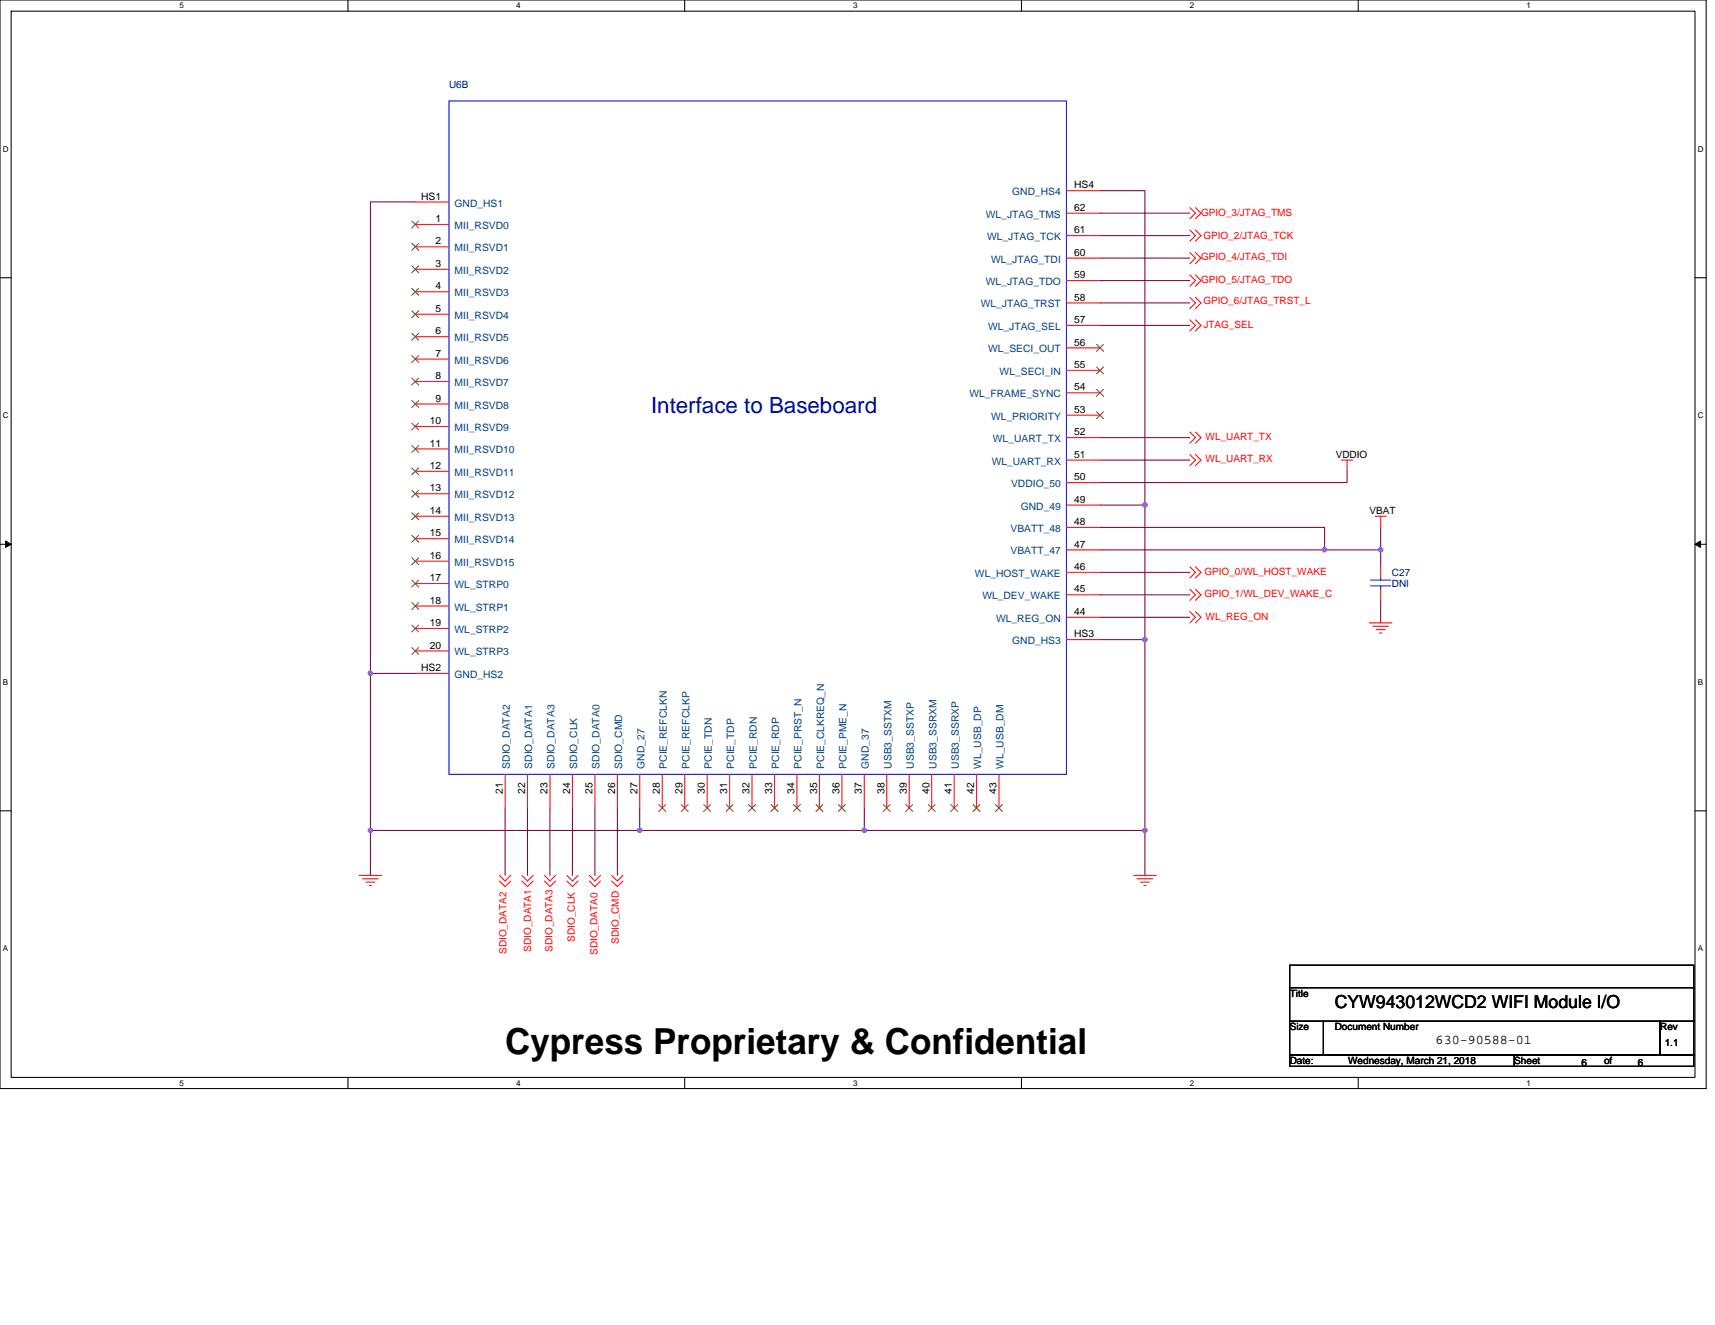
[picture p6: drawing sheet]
<svg xmlns="http://www.w3.org/2000/svg" width="279mm" height="216mm" viewBox="0 0 279 216" stroke-linecap="round" stroke-linejoin="round" font-family="sans-serif">
<path d="M0 0h278v177.4h-278zM1.8 1.8h274.3v173.8h-274.3z" fill="none" stroke="#000" stroke-width=".17"/>
<g fill="#fff">
<path d="M29.3 .2h.7v1.5h-.7z"/>
<path d="M29.3 175.7h.7v1.5h-.7z"/>
</g>
<path d="M56.7 0v1.8M56.7 175.6v1.8" fill="none" stroke="#000" stroke-width=".17"/>
<g fill="#fff">
<path d="M84.1 .2h.7v1.5h-.7z"/>
<path d="M84.1 175.7h.7v1.5h-.7z"/>
</g>
<path d="M111.5 0v1.8M111.5 175.6v1.8" fill="none" stroke="#000" stroke-width=".17"/>
<g fill="#fff">
<path d="M139 .2h.7v1.5h-.7z"/>
<path d="M139 175.7h.7v1.5h-.7z"/>
</g>
<path d="M166.4 0v1.8M166.4 175.6v1.8" fill="none" stroke="#000" stroke-width=".17"/>
<g fill="#fff">
<path d="M193.8 .2h.8v1.5h-.8z"/>
<path d="M193.8 175.7h.8v1.5h-.8z"/>
</g>
<path d="M221.3 0v1.8M221.3 175.6v1.8" fill="none" stroke="#000" stroke-width=".17"/>
<g fill="#fff">
<path d="M248.7 .2h.7v1.5h-.7z"/>
<path d="M248.7 175.7h.7v1.5h-.7z"/>
<path d="M.5 23.5h.9v1.5h-.9z"/>
<path d="M276.6 23.5h1v1.5h-1z"/>
<path d="M.5 67h.9v1.4h-.9z"/>
<path d="M276.6 67h1v1.4h-1z"/>
</g>
<path d="M0 45.3h1.8M276.1 45.3h1.9" fill="none" stroke="#000" stroke-width=".17"/>
<g fill="#fff">
<path d="M.5 110.4h.8v1.5h-.8z"/>
<path d="M276.6 110.4h.9v1.5h-.9z"/>
</g>
<path d="M0 88.7h1.8M276.1 88.7h1.9" fill="none" stroke="#000" stroke-width=".17"/>
<path d="M.9 88.2l.9 .5-.9 .5zM276.1 88.7l1-.5v1z" fill="#000" stroke="#000" stroke-width=".16"/>
<g fill="#fff">
<path d="M.5 153.8h.8v1.5h-.8z"/>
<path d="M276.6 153.8h.9v1.5h-.9z"/>
</g>
<path d="M0 132.1h1.8M276.1 132.1h1.9M210.1 157.3h65.8v3.6h-65.8zM210.1 160.9h65.8v5.5h-65.8zM210.1 166.4h5.5v5.5h-5.5zM210.1 171.9h36.6v1.8h-36.6zM215.6 166.4h54.9v5.5h-54.9zM246.7 171.9h29.2v1.8h-29.2zM270.5 166.4h5.4v5.5h-5.4z" fill="none" stroke="#000" stroke-width=".17"/>
<g fill="none" stroke="#800040" stroke-width=".17">
<path d="M67.6 32.9h-7.3v76.8h7.3M179.2 31.1h7.3v51.2M179.2 34.7h14.6M179.2 38.4h14.6M179.2 49.4h14.6M179.2 53h14.6M179.2 42.1h14.6M179.2 45.7h14.6M179.2 71.3h14.6M179.2 75h14.6M219.5 76.8v1.8h-40.3M179.2 89.6h36.6"/>
<path d="M179.2 82.3h7.3M179.2 93.3h14.6M179.2 96.9h14.6M179.2 85.9h36.6v3.7h9.1v2.8M186.5 82.3v21.9M224.9 85.9v3.7M224.9 97.8v3.7M60.3 109.7v25.6M179.2 104.2h7.3M179.2 100.6h14.6M186.5 104.2v31.1M60.3 135.3v7.3"/>
<path d="M60.3 135.3h43.9M82.3 131.7v10.9M85.9 131.7v10.9M89.6 131.7v10.9M93.3 131.7v10.9M96.9 131.7v10.9M100.6 131.7v10.9M104.2 135.3h36.6M104.2 131.7v3.6M140.8 135.3h45.7M140.8 131.7v3.6M186.5 135.3v7.3"/>
</g>
<g fill="#f0f" stroke="#f0f" stroke-width=".17">
<circle cx="60.3" cy="135.3" r=".35"/>
<circle cx="60.3" cy="109.7" r=".36"/>
<circle cx="186.5" cy="135.3" r=".36"/>
<circle cx="186.5" cy="104.2" r=".36"/>
<circle cx="186.5" cy="82.3" r=".36"/>
<circle cx="140.8" cy="135.3" r=".36"/>
<circle cx="104.2" cy="135.3" r=".36"/>
<circle cx="215.8" cy="89.6" r=".35"/>
<circle cx="224.9" cy="89.6" r=".35"/>
</g>
<g fill="none" stroke="#f00" stroke-width=".17">
<path d="M67.6 32.9h5.6M67.6 36.6h5.6M173.7 38.4h5.5M173.7 34.7h5.5M173.7 31.1h5.5M193.8 33.8l1 .9-1 .9M193.8 37.5l1 .9-1 .9M194.8 33.8l.9 .9-.9 .9M194.8 37.5l.9 .9-.9 .9M67.6 40.2h5.6M67.6 43.9h5.6M67.6 47.5h5.6"/>
<path d="M67.6 51.2h5.6M67.6 54.9h5.6M67.6 58.5h5.6M173.7 56.7h5.5M173.7 53h5.5M173.7 49.4h5.5M173.7 45.7h5.5M173.7 42.1h5.5M193.8 52.1l1 .9-1 .9M193.8 41.1l1 1-1 .9M193.8 44.8l1 .9-1 .9M193.8 48.5l1 .9-1 .9"/>
<path d="M194.8 52.1l.9 .9-.9 .9M194.8 41.1l.9 1-.9 .9M194.8 44.8l.9 .9-.9 .9M194.8 48.5l.9 .9-.9 .9M67.6 62.2h5.6M67.6 65.8h5.6M67.6 69.5h5.6M67.6 76.8h5.6M67.6 73.2h5.6M173.7 78.6h5.5M173.7 75h5.5M173.7 71.3h5.5"/>
<path d="M173.7 67.6h5.5M173.7 64h5.5M173.7 60.3h5.5M193.8 70.4l1 .9-1 .9M193.8 74.1l1 .9-1 .9M194.8 70.4l.9 .9-.9 .9M194.8 74.1l.9 .9-.9 .9M218.5 75h1.9M219.5 75v1.8M67.6 80.5h5.6M67.6 84.1h5.6M67.6 87.8h5.6"/>
<path d="M67.6 91.4h5.6M67.6 95.1h5.6M67.6 98.7h5.6M173.7 96.9h5.5M173.7 93.3h5.5M173.7 89.6h5.5M173.7 85.9h5.5M173.7 82.3h5.5M193.8 99.7l1 .9-1 .9M193.8 92.4l1 .9-1 .9M193.8 96l1 .9-1 .9M194.8 99.7l.9 .9-.9 .9"/>
<path d="M194.8 92.4l.9 .9-.9 .9M194.8 96l.9 .9-.9 .9M224 84.1h1.8M224.9 84.1v1.8M224.9 92.4v1.8M224.9 96v1.8M67.6 102.4h5.6M67.6 106.1h5.6M67.6 109.7h5.6M173.7 104.2h5.5M173.7 100.6h5.5M223.1 101.5h3.7"/>
<path d="M223.6 102h2.6M224.2 102.6h1.5M224.7 103.1h.4M82.3 126.2v5.5M85.9 126.2v5.5M89.6 126.2v5.5M93.3 126.2v5.5M96.9 126.2v5.5M100.6 126.2v5.5M104.2 126.2v5.5M107.9 126.2v5.5M111.5 126.2v5.5"/>
<path d="M115.2 126.2v5.5M118.9 126.2v5.5M122.5 126.2v5.5M126.2 126.2v5.5M129.8 126.2v5.5M133.5 126.2v5.5M137.2 126.2v5.5M140.8 126.2v5.5M144.5 126.2v5.5M148.1 126.2v5.5M151.8 126.2v5.5M155.4 126.2v5.5"/>
<path d="M159.1 126.2v5.5M162.8 126.2v5.5M58.5 142.6h3.7M59.1 143.2h2.5M59.6 143.7h1.5M60.2 144.3h.3M81.4 143.6l.9 .9 .9-.9M81.4 142.6l.9 1 .9-1M85 143.6l.9 .9 1-.9M85 142.6l.9 1 1-1M88.7 143.6l.9 .9 .9-.9M88.7 142.6l.9 1 .9-1"/>
<path d="M92.4 143.6l.9 .9 .9-.9M92.4 142.6l.9 1 .9-1M96 143.6l.9 .9 .9-.9M96 142.6l.9 1 .9-1M99.7 143.6l.9 .9 .9-.9M99.7 142.6l.9 1 .9-1M184.7 142.6h3.7M185.3 143.2h2.5M185.8 143.7h1.5M186.4 144.3h.3"/>
</g>
<path d="M73.2 16.4h100.5v109.8h-100.5zM223.3 95.5h3.3M223.3 94.5h3.3M224.9 94.2v.3M224.9 95.5v.5" fill="none" stroke="#00f" stroke-width=".17"/>
<g fill="none" stroke="#804000" stroke-width=".16">
<path d="M67.1 39.7l1.1 1.1M67.1 36l1.1 1.1M68.2 39.7l-1.1 1.1M68.2 36l-1.1 1.1M67.1 43.3l1.1 1.1M67.1 47l1.1 1.1M67.1 50.7l1.1 1.1M67.1 54.3l1.1 1.1M67.1 58l1.1 1.1M68.2 43.3l-1.1 1.1M68.2 47l-1.1 1.1M68.2 50.7l-1.1 1.1"/>
<path d="M68.2 54.3l-1.1 1.1M68.2 58l-1.1 1.1M178.7 59.8l1.1 1.1M178.7 56.1l1.1 1.2M179.8 59.8l-1.2 1.1M179.8 56.1l-1.2 1.2M67.1 61.6l1.1 1.1M67.1 65.3l1.1 1.1M67.1 68.9l1.1 1.2M67.1 76.2l1.1 1.2M67.1 79.9l1.1 1.1M67.1 72.6l1.1 1.1"/>
<path d="M68.2 61.6l-1.1 1.1M68.2 65.3l-1.1 1.1M68.2 68.9l-1.1 1.2M68.2 76.2l-1.1 1.2M68.2 79.9l-1.1 1.1M68.2 72.6l-1.1 1.1M178.7 67.1l1.1 1.1M178.7 63.5l1.1 1.1M179.8 67.1l-1.2 1.1M179.8 63.5l-1.2 1.1M67.1 83.6l1.1 1.1M67.1 87.2l1.1 1.1"/>
<path d="M67.1 90.9l1.1 1.1M67.1 94.5l1.1 1.2M67.1 98.2l1.1 1.1M68.2 83.6l-1.1 1.1M68.2 87.2l-1.1 1.1M68.2 90.9l-1.1 1.1M68.2 94.5l-1.1 1.2M68.2 98.2l-1.1 1.1M67.1 101.9l1.1 1.1M67.1 105.5l1.1 1.1M68.2 101.9l-1.1 1.1M68.2 105.5l-1.1 1.1"/>
<path d="M107.3 131.1l1.2 1.1M108.4 131.1l-1.1 1.1M111 131.1l1.1 1.1M112.1 131.1l-1.1 1.1M114.7 131.1l1.1 1.1M115.8 131.1l-1.2 1.1M118.3 131.1l1.1 1.1M119.4 131.1l-1.1 1.1M122 131.1l1.1 1.1M123.1 131.1l-1.2 1.1M125.6 131.1l1.1 1.1M126.7 131.1l-1.1 1.1"/>
<path d="M129.3 131.1l1.1 1.1M130.4 131.1l-1.1 1.1M132.9 131.1l1.2 1.1M134 131.1l-1.1 1.1M136.6 131.1l1.1 1.1M137.7 131.1l-1.1 1.1M143.9 131.1l1.1 1.1M145 131.1l-1.1 1.1M147.6 131.1l1.1 1.1M148.7 131.1l-1.1 1.1M151.2 131.1l1.2 1.1M152.3 131.1l-1.1 1.1"/>
<path d="M154.9 131.1l1.1 1.1M156 131.1l-1.1 1.1M158.5 131.1l1.2 1.1M159.6 131.1l-1.1 1.1M162.2 131.1l1.1 1.1M163.3 131.1l-1.1 1.1"/>
</g>
<text font-size="5.8" x="82.3" y="171.7">Cypress Proprietary &amp; Confidential</text>
<text font-size="3.6" fill="#000080" x="106.1" y="67.3">Interface to Baseboard</text>
<text font-size="2.9" x="217.4" y="164.3">CYW943012WCD2 WIFI Module I/O</text>
<text font-size="2.2" x="233.9" y="170.2">630-90588-01</text>
<g font-size="1.7">
<text x="68.6" y="32.5">HS1</text>
<text x="175" y="34.4">62</text>
<text x="175" y="30.7">HS4</text>
<text x="71" y="39.8">2</text>
<text x="71" y="36.2">1</text>
<text x="175" y="41.7">60</text>
<text x="175" y="38">61</text>
<text x="71" y="43.5">3</text>
<text x="71" y="47.2">4</text>
<text x="175" y="45.3">59</text>
<text x="71" y="50.8">5</text>
<text x="175" y="52.6">57</text>
<text x="175" y="49">58</text>
<text x="71" y="54.5">6</text>
<text x="71" y="58.1">7</text>
<text x="175" y="60">55</text>
<text x="175" y="56.3">56</text>
<text x="71" y="61.8">8</text>
<text x="71" y="65.4">9</text>
<text x="175" y="63.6">54</text>
<text x="70" y="69.1">10</text>
<text x="175" y="70.9">52</text>
<text x="175" y="67.3">53</text>
<text x="70" y="76.4">12</text>
<text x="70" y="72.8">11</text>
<text x="175" y="74.6">51</text>
<text x="70" y="80.1">13</text>
<text x="70" y="83.7">14</text>
<text x="175" y="78.3">50</text>
<text x="175" y="81.9">49</text>
<text x="70" y="87.4">15</text>
<text x="175" y="89.2">47</text>
<text x="175" y="85.6">48</text>
<text x="70" y="91.1">16</text>
<text x="70" y="94.7">17</text>
<text x="175" y="92.9">46</text>
<text x="70" y="98.4">18</text>
<text x="175" y="100.2">44</text>
<text x="175" y="96.5">45</text>
<text x="70" y="102">19</text>
<text x="70" y="105.7">20</text>
<text x="175" y="103.8">HS3</text>
<text x="68.6" y="109.3">HS2</text>
<text x="81.9" y="129.3" transform="rotate(-90 81.9 129.3)">21</text>
<text x="85.6" y="129.3" transform="rotate(-90 85.6 129.3)">22</text>
<text x="89.2" y="129.3" transform="rotate(-90 89.2 129.3)">23</text>
<text x="92.9" y="129.3" transform="rotate(-90 92.9 129.3)">24</text>
<text x="96.5" y="129.3" transform="rotate(-90 96.5 129.3)">25</text>
<text x="100.2" y="129.3" transform="rotate(-90 100.2 129.3)">26</text>
<text x="103.8" y="129.3" transform="rotate(-90 103.8 129.3)">27</text>
<text x="107.5" y="129.3" transform="rotate(-90 107.5 129.3)">28</text>
<text x="111.2" y="129.3" transform="rotate(-90 111.2 129.3)">29</text>
<text x="114.8" y="129.3" transform="rotate(-90 114.8 129.3)">30</text>
<text x="118.5" y="129.3" transform="rotate(-90 118.5 129.3)">31</text>
<text x="122.1" y="129.3" transform="rotate(-90 122.1 129.3)">32</text>
<text x="125.8" y="129.3" transform="rotate(-90 125.8 129.3)">33</text>
<text x="129.5" y="129.3" transform="rotate(-90 129.5 129.3)">34</text>
<text x="133.1" y="129.3" transform="rotate(-90 133.1 129.3)">35</text>
<text x="136.8" y="129.3" transform="rotate(-90 136.8 129.3)">36</text>
<text x="140.4" y="129.3" transform="rotate(-90 140.4 129.3)">37</text>
<text x="144.1" y="129.3" transform="rotate(-90 144.1 129.3)">38</text>
<text x="147.7" y="129.3" transform="rotate(-90 147.7 129.3)">39</text>
<text x="151.4" y="129.3" transform="rotate(-90 151.4 129.3)">40</text>
<text x="155.1" y="129.3" transform="rotate(-90 155.1 129.3)">41</text>
<text x="158.7" y="129.3" transform="rotate(-90 158.7 129.3)">42</text>
<text x="162.4" y="129.3" transform="rotate(-90 162.4 129.3)">43</text>
</g>
<g font-size="1.7" fill="#004080">
<text x="74.1" y="33.7">GND_HS1</text>
<text x="160.6" y="35.5">WL_JTAG_TMS</text>
<text x="164.9" y="31.8">GND_HS4</text>
<text x="74.1" y="41">MII_RSVD1</text>
<text x="74.1" y="37.3">MII_RSVD0</text>
<text x="160.8" y="39.1">WL_JTAG_TCK</text>
<text x="74.1" y="44.6">MII_RSVD2</text>
<text x="160.6" y="46.5">WL_JTAG_TDO</text>
<text x="161.5" y="42.8">WL_JTAG_TDI</text>
<text x="74.1" y="48.3">MII_RSVD3</text>
<text x="74.1" y="51.9">MII_RSVD4</text>
<text x="159.8" y="50.1">WL_JTAG_TRST</text>
<text x="161" y="53.8">WL_JTAG_SEL</text>
<text x="74.1" y="55.6">MII_RSVD5</text>
<text x="74.1" y="59.2">MII_RSVD6</text>
<text x="161" y="57.4">WL_SECI_OUT</text>
<text x="74.1" y="62.9">MII_RSVD7</text>
<text x="157.9" y="64.7">WL_FRAME_SYNC</text>
<text x="162.9" y="61.1">WL_SECI_IN</text>
<text x="74.1" y="66.6">MII_RSVD8</text>
<text x="74.1" y="70.2">MII_RSVD9</text>
<text x="161.5" y="68.4">WL_PRIORITY</text>
<text x="74.1" y="77.5">MII_RSVD11</text>
<text x="74.1" y="73.9">MII_RSVD10</text>
<text x="161.6" y="75.7">WL_UART_RX</text>
<text x="161.8" y="72.1">WL_UART_TX</text>
<text x="74.1" y="81.2">MII_RSVD12</text>
<text x="164.7" y="79.4">VDDIO_50</text>
<text x="166.3" y="83">GND_49</text>
<text x="74.1" y="84.9">MII_RSVD13</text>
<text x="74.1" y="88.5">MII_RSVD14</text>
<text x="164.6" y="86.7">VBATT_48</text>
<text x="74.1" y="92.2">MII_RSVD15</text>
<text x="74.1" y="95.8">WL_STRP0</text>
<text x="158.8" y="94">WL_HOST_WAKE</text>
<text x="164.6" y="90.3">VBATT_47</text>
<text x="74.1" y="99.5">WL_STRP1</text>
<text x="160" y="97.7">WL_DEV_WAKE</text>
<text x="162.3" y="101.3">WL_REG_ON</text>
<text x="74.1" y="103.1">WL_STRP2</text>
<text x="74.1" y="106.8">WL_STRP3</text>
<text x="164.9" y="105">GND_HS3</text>
<text x="74.1" y="110.5">GND_HS2</text>
<text x="83.1" y="125.3" transform="rotate(-90 83.1 125.3)">SDIO_DATA2</text>
<text x="86.7" y="125.3" transform="rotate(-90 86.7 125.3)">SDIO_DATA1</text>
<text x="90.4" y="125.3" transform="rotate(-90 90.4 125.3)">SDIO_DATA3</text>
<text x="94" y="125.3" transform="rotate(-90 94 125.3)">SDIO_CLK</text>
<text x="97.7" y="125.3" transform="rotate(-90 97.7 125.3)">SDIO_DATA0</text>
<text x="101.3" y="125.3" transform="rotate(-90 101.3 125.3)">SDIO_CMD</text>
<text x="105" y="125.3" transform="rotate(-90 105 125.3)">GND_27</text>
<text x="108.6" y="125.3" transform="rotate(-90 108.6 125.3)">PCIE_REFCLKN</text>
<text x="112.3" y="125.3" transform="rotate(-90 112.3 125.3)">PCIE_REFCLKP</text>
<text x="116" y="125.3" transform="rotate(-90 116 125.3)">PCIE_TDN</text>
<text x="119.6" y="125.3" transform="rotate(-90 119.6 125.3)">PCIE_TDP</text>
<text x="123.3" y="125.3" transform="rotate(-90 123.3 125.3)">PCIE_RDN</text>
<text x="126.9" y="125.3" transform="rotate(-90 126.9 125.3)">PCIE_RDP</text>
<text x="130.6" y="125.3" transform="rotate(-90 130.6 125.3)">PCIE_PRST_N</text>
<text x="134.3" y="125.3" transform="rotate(-90 134.3 125.3)">PCIE_CLKREQ_N</text>
<text x="137.9" y="125.3" transform="rotate(-90 137.9 125.3)">PCIE_PME_N</text>
<text x="141.6" y="125.3" transform="rotate(-90 141.6 125.3)">GND_37</text>
<text x="145.2" y="125.3" transform="rotate(-90 145.2 125.3)">USB3_SSTXM</text>
<text x="148.9" y="125.3" transform="rotate(-90 148.9 125.3)">USB3_SSTXP</text>
<text x="152.5" y="125.3" transform="rotate(-90 152.5 125.3)">USB3_SSRXM</text>
<text x="156.2" y="125.3" transform="rotate(-90 156.2 125.3)">USB3_SSRXP</text>
<text x="159.9" y="125.3" transform="rotate(-90 159.9 125.3)">WL_USB_DP</text>
<text x="163.5" y="125.3" transform="rotate(-90 163.5 125.3)">WL_USB_DM</text>
</g>
<g font-size="1.6" fill="#000080">
<text x="73.2" y="14.3">U6B</text>
<text x="226.8" y="93.8">C27</text>
<text x="226.8" y="95.7">DNI</text>
</g>
<g font-size="1.6" fill="#f00">
<text x="195.7" y="35.1">GPIO_3/JTAG_TMS</text>
<text x="196" y="39">GPIO_2/JTAG_TCK</text>
<text x="195.7" y="42.4">GPIO_4/JTAG_TDI</text>
<text x="195.7" y="46.1">GPIO_5/JTAG_TDO</text>
<text x="196" y="53.4">JTAG_SEL</text>
<text x="196" y="49.6">GPIO_6/JTAG_TRST_L</text>
<text x="196.4" y="71.7">WL_UART_TX</text>
<text x="196.4" y="75.4">WL_UART_RX</text>
<text x="196.2" y="93.6">GPIO_0/WL_HOST_WAKE</text>
<text x="196.2" y="97.3">GPIO_1/WL_DEV_WAKE_C</text>
<text x="196.4" y="101">WL_REG_ON</text>
<text x="82.5" y="155.4" transform="rotate(-90 82.5 155.4)">SDIO_DATA2</text>
<text x="86.5" y="155.1" transform="rotate(-90 86.5 155.1)">SDIO_DATA1</text>
<text x="90" y="155.1" transform="rotate(-90 90 155.1)">SDIO_DATA3</text>
<text x="93.7" y="153.4" transform="rotate(-90 93.7 153.4)">SDIO_CLK</text>
<text x="97.3" y="155.6" transform="rotate(-90 97.3 155.6)">SDIO_DATA0</text>
<text x="100.8" y="153.8" transform="rotate(-90 100.8 153.8)">SDIO_CMD</text>
</g>
<g font-size="1.6">
<text x="217.6" y="74.6">VDDIO</text>
<text x="223.1" y="83.8">VBAT</text>
<text x="210.1" y="162.4">Title</text>
<text x="210.1" y="167.9">Size</text>
<text x="217.4" y="167.9">Document Number</text>
<text x="270.5" y="167.9">Rev</text>
<text x="210.1" y="173.4">Date:</text>
<text x="219.6" y="173.4">Wednesday, March 21, 2018</text>
<text x="246.7" y="173.4">Sheet</text>
<text x="257.7" y="173.7">6</text>
<text x="261.3" y="173.4">of</text>
<text x="266.8" y="173.7">6</text>
<text x="271.2" y="170.5">1.1</text>
</g>
<g font-size="1.3">
<text x="29.3" y="1.4">5</text>
<text x="84.1" y="1.4">4</text>
<text x="139" y="1.4">3</text>
<text x="193.8" y="1.4">2</text>
<text x="248.7" y="1.4">1</text>
<text x=".5" y="24.7">D</text>
<text x="276.6" y="24.7">D</text>
<text x=".5" y="68.2">C</text>
<text x="276.6" y="68.2">C</text>
<text x=".5" y="111.6">B</text>
<text x="276.6" y="111.6">B</text>
<text x=".5" y="155">A</text>
<text x="276.6" y="155">A</text>
<text x="29.3" y="176.9">5</text>
<text x="84.1" y="176.9">4</text>
<text x="139" y="176.9">3</text>
<text x="193.8" y="176.9">2</text>
<text x="248.7" y="176.9">1</text>
</g>
</svg>
